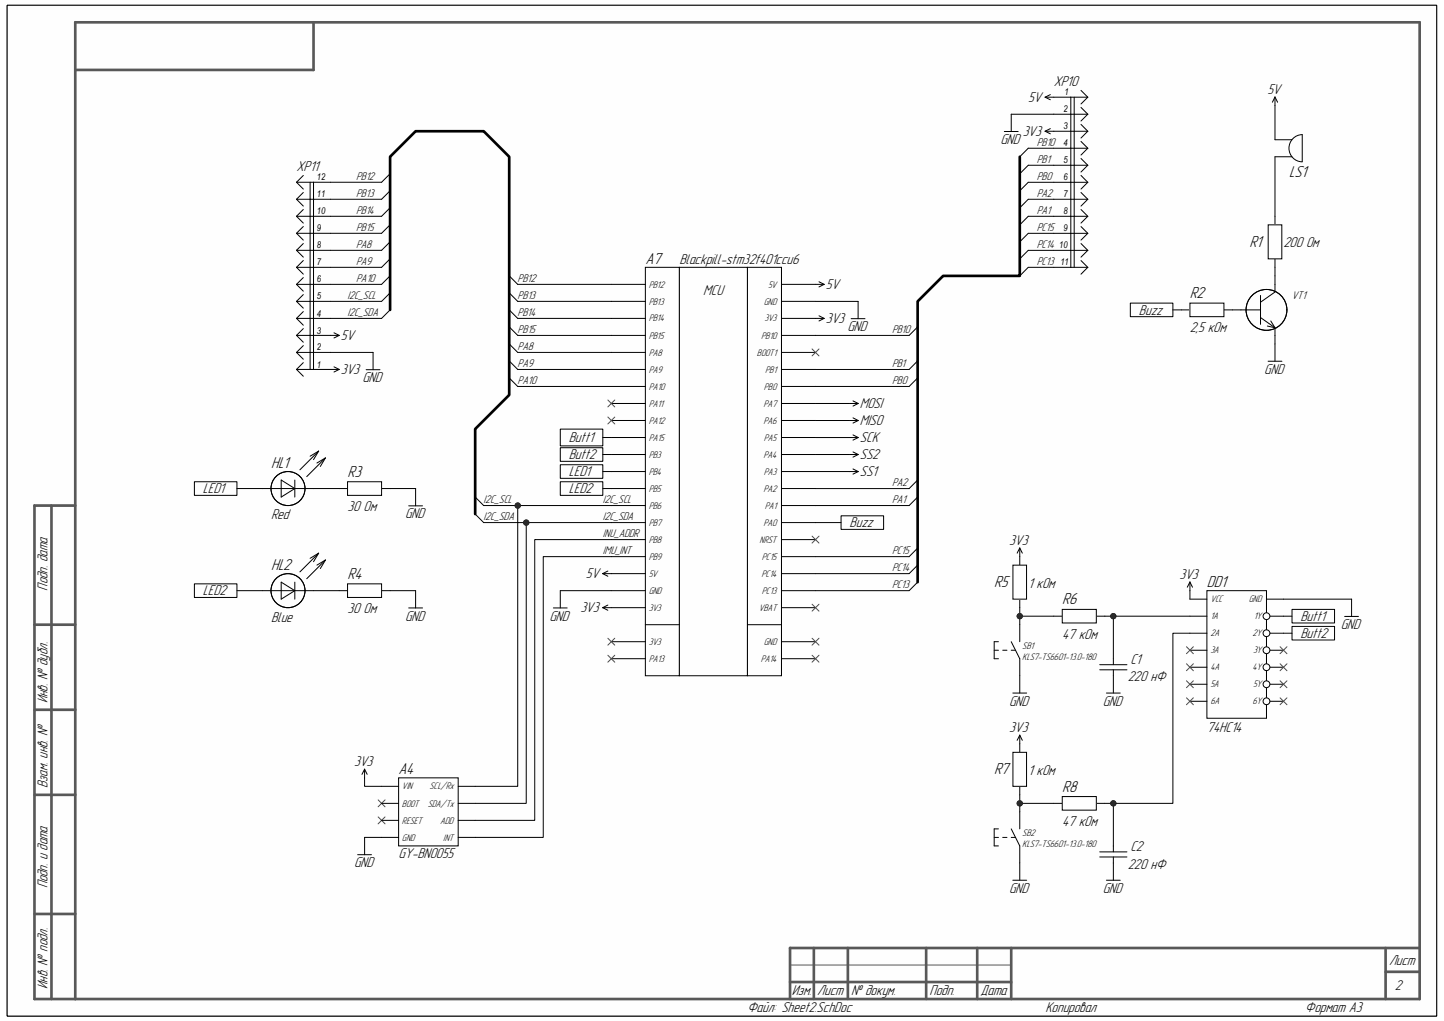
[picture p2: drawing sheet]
<svg xmlns="http://www.w3.org/2000/svg" width="297mm" height="210mm" viewBox="0 0 297 210" stroke-linecap="round" stroke-linejoin="round" font-family="sans-serif">
<path d="M1.5 1.1h294v207.9h-294z" fill-rule="evenodd" fill="#fefefe"/>
<path d="M1.5 1.1h294v207.9h-294z" fill="none" stroke="#000" stroke-width=".21"/>
<path d="M1.5 1.1h294v207.9h-294z" fill-rule="evenodd" fill="#fefefe"/>
<path d="M1.5 1.1h294v207.9h-294z" fill="none" stroke="#000" stroke-width=".21"/>
<g fill="none" stroke="#585858" stroke-width=".55">
<path d="M64.5 4.6v9.8h-49M10.6 104v101.5M15.5 104h-8.4v101.5h284.9v-200.9h-276.5v200.9M7.1 128.5h8.4M7.1 146h8.4M7.1 163.5h8.4M7.1 188h8.4M167.4 195v10.5M174.4 195v10.5M190.5 195v10.5M201 195v10.5M208 195v10.5"/>
<path d="M285 195v10.5M285 199.9h7M292 195h-129.5v10.5M162.5 202h45.5"/>
</g>
<path d="M162.5 198.5h45.5" fill="none" stroke="#585858" stroke-width=".21"/>
<path d="M132.7 55h7v84h-7z" fill-rule="evenodd" fill="#fefefe"/>
<path d="M132.7 55h7v84h-7z" fill="none" stroke="#000" stroke-width=".21"/>
<path d="M139.7 55h14v84h-14z" fill-rule="evenodd" fill="#fefefe"/>
<path d="M139.7 55h14v84h-14z" fill="none" stroke="#000" stroke-width=".21"/>
<path d="M153.7 55h7v84h-7z" fill-rule="evenodd" fill="#fefefe"/>
<g fill="none" stroke="#000" stroke-width=".21">
<path d="M125.7 58.5h7M153.7 55h7v84h-7zM160.7 58.5h7M262.2 56.7v3.2M125.7 62h7M125.7 65.5h7M125.7 69h7M125.7 72.5h7M125.7 76h7M125.7 79.5h7M160.7 62h7M160.7 65.5h7"/>
<path d="M160.7 69h7M160.7 72.5h7M160.7 76h7M160.7 79.5h7M175.1 65.6h2.8M176.5 62v3.6M243 63.7h1.8M251.7 63.7h7.6M259.3 65.3l2.9 2.1M259.3 60.8v5.9M260.7 67.1l1.5 .3M261.4 66l.8 1.4"/>
<path d="M262.2 67.6v3.1M262.2 60.1l-2.9 2.1M125.7 83h7M125.7 86.5h7M125.7 90h7M125.7 93.5h7M125.7 97h7M160.7 83h7M160.7 86.5h7M160.7 90h7M160.7 93.5h7M160.7 97h7"/>
<path d="M124 118h8.7M124 118l1 .5M125 117.5l-1 .5M125.7 100.5h7M125.7 104h7M125.7 107.5h7M125.7 111h7M125.7 114.5h7M160.7 100.5h7M160.7 104h7M160.7 107.5h7M160.7 111h7"/>
<path d="M160.7 114.5h7M160.7 118h7M113.8 125.1h2.9M115.2 121.5v3.6M125.7 121.5h7M125.7 125h7M125.7 132h7M125.7 135.5h7M132.7 128.5h7M153.7 128.5h7M160.7 121.5h7M160.7 125h7"/>
<path d="M160.7 132h7M160.7 135.5h7"/>
<circle cx="260.5" cy="63.7" r="4.2"/>
</g>
<path d="M244.8 62.3h6.9v2.8h-6.9z" fill-rule="evenodd" fill="#fefefe"/>
<path d="M262.2 44.5v1.7M262.2 53.2v1.8M244.8 62.3h6.9v2.8h-6.9z" fill="none" stroke="#000" stroke-width=".21"/>
<path d="M260.8 46.2h2.9v7h-2.9z" fill-rule="evenodd" fill="#fefefe"/>
<path d="M262.2 20l-.5 1M262.2 20l.6 1M262.2 20v1.7M262.2 28.7h3.5M262.2 32.2h3.5M267.8 33.3a2.8 2.8 0 0 1-2.7-2.8 2.8 2.8 0 0 1 2.7-2.8l.1 5.6M260.8 46.2h2.9v7h-2.9zM260.8 74.3h2.9M262.2 70.7v3.6" fill="none" stroke="#000" stroke-width=".21"/>
<path d="M232.5 62.3h8.7v2.8h-8.7z" fill-rule="evenodd" fill="#fefefe"/>
<path d="M232.5 62.3h8.7v2.8h-8.7z" fill="none" stroke="#000" stroke-width=".21"/>
<path d="M248.2 121.5h12.3v26.2h-12.3z" fill-rule="evenodd" fill="#fefefe"/>
<g fill="none" stroke="#000" stroke-width=".21">
<path d="M244.8 123.2h3.4M244.8 126.7h3.4M244.8 130.2h3.4M244.8 133.8h3.4M244.8 137.2h3.4M248.2 121.5h12.3v26.2h-12.3zM260.5 123.2h3.5M260.5 126.7h3.5M260.5 130.2h3.5M260.5 133.8h3.5M260.5 137.2h3.5M244.8 140.7h3.4"/>
<path d="M244.8 144.3h3.4M260.5 140.7h3.5M260.5 144.3h3.5"/>
</g>
<circle cx="260.5" cy="126.7" r=".7" fill="#fefefe"/>
<circle cx="260.5" cy="126.7" r=".7" fill="none" stroke="#000" stroke-width=".21"/>
<circle cx="260.5" cy="130.3" r=".7" fill="#fefefe"/>
<circle cx="260.5" cy="130.3" r=".7" fill="none" stroke="#000" stroke-width=".21"/>
<circle cx="260.5" cy="133.8" r=".7" fill="#fefefe"/>
<circle cx="260.5" cy="133.8" r=".7" fill="none" stroke="#000" stroke-width=".21"/>
<circle cx="260.5" cy="137.2" r=".7" fill="#fefefe"/>
<circle cx="260.5" cy="137.2" r=".7" fill="none" stroke="#000" stroke-width=".21"/>
<circle cx="260.5" cy="140.7" r=".7" fill="#fefefe"/>
<circle cx="260.5" cy="140.7" r=".7" fill="none" stroke="#000" stroke-width=".21"/>
<circle cx="260.5" cy="144.3" r=".7" fill="#fefefe"/>
<g fill="none" stroke="#000" stroke-width=".21">
<path d="M209.8 112.7l-.6 1.1M209.8 112.7l.5 1.1M209.8 112.7v3.5M244.8 119.7l-.6 1.1M244.8 119.7l.5 1.1M244.8 119.7v1.8M124 125l1 .5M124 125h1.7M125 124.5l-1 .5M209.8 123.2v1.8M276.6 126.8h2.8M278 123.2v3.6"/>
<circle cx="260.5" cy="144.3" r=".7"/>
</g>
<path d="M208.3 116.2h2.8v7h-2.8z" fill-rule="evenodd" fill="#fefefe"/>
<path d="M208.3 116.2h2.8v7h-2.8zM209.8 139v3.6M216.7 126.7h1.8M225.5 126.7h1.7M208.3 142.6h2.9" fill="none" stroke="#000" stroke-width=".21"/>
<path d="M218.5 125.3h7v2.8h-7z" fill-rule="evenodd" fill="#fefefe"/>
<path d="M204.5 133.8h.9M205.4 132h-.9v3.5h.9M206.2 133.8h.9M208 132l1.8 3.5v3.5M208 133.8h.9M209.8 128.5v3.5M218.5 125.3h7v2.8h-7zM226.2 137.8h5.6M226.2 136.7h5.6M229 135.5v1.2M229 137.8v4.8M227.6 142.6h2.8" fill="none" stroke="#000" stroke-width=".21"/>
<path d="M265.7 125.3h8.8v2.8h-8.8z" fill-rule="evenodd" fill="#fefefe"/>
<path d="M265.7 125.3h8.8v2.8h-8.8zM209.8 151.2l-.6 1.1M209.8 151.2l.5 1.1M209.8 151.2v3.5M209.8 161.7v1.8" fill="none" stroke="#000" stroke-width=".21"/>
<path d="M208.3 154.7h2.8v7h-2.8z" fill-rule="evenodd" fill="#fefefe"/>
<path d="M208.3 154.7h2.8v7h-2.8zM209.8 177.5v3.6M216.7 165.2h1.8M225.5 165.2h1.7M208.3 181.1h2.9" fill="none" stroke="#000" stroke-width=".21"/>
<path d="M218.5 163.9h7v2.7h-7z" fill-rule="evenodd" fill="#fefefe"/>
<path d="M204.5 172.3h.9M205.4 170.5h-.9v3.5h.9M206.2 172.3h.9M208 170.5l1.8 3.5v3.5M208 172.3h.9M209.8 167v3.5M218.5 163.9h7v2.7h-7zM226.2 176.3h5.6M226.2 175.2h5.6M229 174v1.2M229 176.3v4.8M227.6 181.1h2.8" fill="none" stroke="#000" stroke-width=".21"/>
<path d="M265.7 128.9h8.8v2.7h-8.8z" fill-rule="evenodd" fill="#fefefe"/>
<g fill="none" stroke="#000" stroke-width=".21">
<path d="M174.7 97h1.8M174.7 93.5h1.8M174.7 90h1.8M174.7 86.5h1.8M174.7 83h1.8M175.5 96.5l1 .5M175.5 93l1 .5M175.5 89.5l1 .5M175.5 86l1 .5M175.5 82.5l1 .5M176.5 97l-1 .5M176.5 93.5l-1 .5"/>
<path d="M176.5 90l-1 .5M176.5 86.5l-1 .5M176.5 83l-1 .5M265.7 128.9h8.8v2.7h-8.8z"/>
</g>
<path d="M115.2 95.6h8.8v2.8h-8.8z" fill-rule="evenodd" fill="#fefefe"/>
<path d="M115.2 95.6h8.8v2.8h-8.8z" fill="none" stroke="#000" stroke-width=".21"/>
<path d="M115.2 99.1h8.8v2.8h-8.8z" fill-rule="evenodd" fill="#fefefe"/>
<path d="M115.2 99.1h8.8v2.8h-8.8z" fill="none" stroke="#000" stroke-width=".21"/>
<path d="M115.2 92.1h8.8v2.8h-8.8z" fill-rule="evenodd" fill="#fefefe"/>
<path d="M115.2 92.1h8.8v2.8h-8.8z" fill="none" stroke="#000" stroke-width=".21"/>
<path d="M115.2 88.3h8.8v3.4h-8.8z" fill-rule="evenodd" fill="#fefefe"/>
<path d="M115.2 88.3h8.8v3.4h-8.8z" fill="none" stroke="#000" stroke-width=".21"/>
<path d="M173 106.1h8.7v2.8h-8.7z" fill-rule="evenodd" fill="#fefefe"/>
<g fill="none" stroke="#000" stroke-width=".21">
<path d="M57.8 98.7l2.8 1.8-2.8 1.7zM60.6 98.7v3.5M65.5 92.8l-3.8 3.8M65.5 92.8l-1.7 1M65.5 92.8l-1 1.7M66.9 94.2l-3.8 3.8M66.9 94.2l-1.7 1M66.9 94.2l-1 1.7M54 100.5h10.5M57.8 119.7l2.8 1.8-2.8 1.7zM60.6 119.7v3.5M65.5 113.8l-3.8 3.8"/>
<path d="M65.5 113.8l-1.7 1M65.5 113.8l-1 1.7M66.9 115.2l-3.8 3.8M66.9 115.2l-1.7 1M66.9 115.2l-1 1.7M173 106.1h8.7v2.8h-8.7zM54 121.5h10.5M75 158.2l-.5 1.1M75 158.2l.5 1.1M75 158.2v1.8M73.6 175.8h2.8M75 172.3v3.5"/>
<circle cx="59.2" cy="100.5" r="3.5"/>
<circle cx="59.2" cy="121.5" r="3.5"/>
</g>
<path d="M40 99.1h8.7v2.8h-8.7z" fill-rule="evenodd" fill="#fefefe"/>
<path d="M40 99.1h8.7v2.8h-8.7z" fill="none" stroke="#000" stroke-width=".21"/>
<path d="M40 120.1h8.7v2.8h-8.7z" fill-rule="evenodd" fill="#fefefe"/>
<path d="M69.7 100.5h1.8M78.5 100.5h1.7M40 120.1h8.7v2.8h-8.7z" fill="none" stroke="#000" stroke-width=".21"/>
<path d="M71.5 99.1h7v2.8h-7z" fill-rule="evenodd" fill="#fefefe"/>
<path d="M71.5 99.1h7v2.8h-7zM69.7 121.5h1.8M78.5 121.5h1.7" fill="none" stroke="#000" stroke-width=".21"/>
<path d="M71.5 120.1h7v2.8h-7z" fill-rule="evenodd" fill="#fefefe"/>
<g fill="none" stroke="#000" stroke-width=".21">
<path d="M215 20h8.7M215 20l1 .5M216 19.5l-1 .5M220.2 20v35M220.9 20v35M222.3 18.6l1.4 1.4M223.7 20l-1.4 1.4M61 37.5h7M61 37.5l1.4 1.4M62.4 39.6l-1.4 1.4M62.4 36.1l-1.4 1.4M63.8 37.5v38.5"/>
<path d="M64.5 37.5v38.5M80.2 39.2l-1.7 1.8M80.2 35.7l-1.7 1.8M206.6 27.1h2.8M208 23.5v3.6M211.5 30.5l-1.7 1.7M211.5 34l-1.7 1.7M211.5 37.5l-1.7 1.7M215 27h8.7M215 27l1 .5M216 26.5l-1 .5M216.7 37.5h7"/>
<path d="M216.7 23.5h7M216.7 30.5h7M216.7 34h7M222.3 22.1l1.4 1.4M222.3 25.6l1.4 1.4M222.3 29.1l1.4 1.4M222.3 36.1l1.4 1.4M222.3 32.6l1.4 1.4M222.3 39.6l1.4 1.4M223.7 23.5l-1.4 1.4M223.7 27l-1.4 1.4M223.7 30.5l-1.4 1.4"/>
<path d="M223.7 34l-1.4 1.4M223.7 37.5l-1.4 1.4M61 58.5h7M61 58.5l1.4 1.4M61 55h7M61 55l1.4 1.4M61 51.5h7M61 51.5l1.4 1.4M61 48h7M61 44.5h7M61 44.5l1.4 1.4M61 48l1.4 1.4"/>
<path d="M61 41h7M61 41l1.4 1.4M62.4 57.1l-1.4 1.4M62.4 53.6l-1.4 1.4M62.4 50.1l-1.4 1.4M62.4 46.6l-1.4 1.4M62.4 43.1l-1.4 1.4M80.2 56.7l-1.7 1.8M80.2 49.7l-1.7 1.8M80.2 46.2l-1.7 1.8M80.2 42.7l-1.7 1.8M80.2 53.2l-1.7 1.8"/>
<path d="M104.7 56.7l1.8 1.8M211.5 41l-1.7 1.7M211.5 44.5l-1.7 1.7M211.5 48l-1.7 1.7M211.5 51.5l-1.7 1.7M211.5 55l-1.7 1.7M216.7 55h7M216.7 51.5h7M216.7 48h7M216.7 44.5h7M216.7 41h7M222.3 43.1l1.4 1.4"/>
<path d="M222.3 50.1l1.4 1.4M222.3 46.6l1.4 1.4M222.3 53.6l1.4 1.4M223.7 41l-1.4 1.4M223.7 44.5l-1.4 1.4M223.7 48l-1.4 1.4M223.7 51.5l-1.4 1.4M223.7 55l-1.4 1.4M61 76h8.8M61 72.5h7M61 72.5l1.4 1.4M61 76l1.4 1.4"/>
<path d="M61 69h8.8M61 69l1.4 1.4M61 65.5h7M61 65.5l1.4 1.4M61 62h7M61 62l1.4 1.4M62.4 74.6l-1.4 1.4M62.4 71.1l-1.4 1.4M62.4 67.6l-1.4 1.4M62.4 64.1l-1.4 1.4M62.4 60.6l-1.4 1.4M68.7 68.5l1.1 .5"/>
<path d="M68.7 75.5l1.1 .5M69.8 69l-1.1 .5M69.8 76l-1.1 .5M75.3 76h2.9M76.7 72.5v3.5M80.2 60.2l-1.7 1.8M80.2 63.7l-1.7 1.8M104.7 77.7l1.8 1.8M104.7 74.2l1.8 1.8M104.7 70.7l1.8 1.8M104.7 67.2l1.8 1.8M104.7 63.7l1.8 1.8"/>
<path d="M104.7 60.2l1.8 1.8M188.7 67.2l-1.7 1.8M188.7 74.2l-1.7 1.8M188.7 77.7l-1.7 1.8M188.7 98.7l-1.7 1.8M84.1 104.1h2.8M85.5 100.5v3.6M188.7 102.2l-1.7 1.8M188.7 112.7l-1.7 1.8M188.7 116.2l-1.7 1.8M188.7 119.8l-1.7 1.7M71.5 120.1h7v2.8h-7z"/>
<path d="M84.1 125.1h2.8M85.5 121.5v3.6"/>
</g>
<g fill="none" stroke="#4c4c4c" stroke-width=".21">
<path d="M167 71.8l1.5 1.4M168.5 71.8l-1.5 1.4M125 85.8l1.4 1.4M125 82.3l1.4 1.4M126.4 85.8l-1.4 1.4M126.4 82.3l-1.4 1.4M167 110.3l1.5 1.4M168.5 110.3l-1.5 1.4M125 131.3l1.4 1.4M125 134.8l1.4 1.4M126.4 131.3l-1.4 1.4M126.4 134.8l-1.4 1.4"/>
<path d="M167 124.3l1.5 1.4M167 131.3l1.5 1.4M167 134.8l1.5 1.4M168.5 124.3l-1.5 1.4M168.5 131.3l-1.5 1.4M168.5 134.8l-1.5 1.4M244 133l1.5 1.5M244 136.5l1.5 1.5M245.5 133l-1.5 1.5M245.5 136.5l-1.5 1.5M263.3 136.5l1.4 1.5M263.3 133l1.4 1.5"/>
<path d="M264.7 136.5l-1.4 1.5M264.7 133l-1.4 1.5M244 140l1.5 1.5M244 143.5l1.5 1.5M245.5 140l-1.5 1.5M245.5 143.5l-1.5 1.5M263.3 143.5l1.4 1.5M263.3 140l1.4 1.5M264.7 143.5l-1.4 1.5M264.7 140l-1.4 1.5M77.8 164.5l1.4 1.5M77.8 168l1.4 1.5"/>
<path d="M79.2 164.5l-1.4 1.5M79.2 168l-1.4 1.5"/>
</g>
<path d="M82 160h12.2v14h-12.2z" fill-rule="evenodd" fill="#fefefe"/>
<g fill="none" stroke="#000" stroke-width=".21">
<path d="M262.2 21.7v7M262.2 32.2v12.3M262.2 55v1.7M167.7 62h8.8M241.2 63.7h1.8M167.7 107.5h5.3M115.2 121.5h10.5M209.8 125v1.7h6.9M244.8 121.5v1.7M264 123.2h14M82 160h12.2v14h-12.2zM78.5 161.7h3.5"/>
<path d="M78.5 165.2h3.5M78.5 168.7h3.5M78.5 172.2h3.5M94.2 161.7h3.5M94.2 165.2h3.5M94.2 168.7h3.5M94.2 172.2h3.5"/>
</g>
<circle cx="209.7" cy="126.7" r=".53" fill="#262626"/>
<circle cx="209.7" cy="126.7" r=".53" fill="none" stroke="#262626" stroke-width=".21"/>
<path d="M229 126.7v8.8" fill="none" stroke="#000" stroke-width=".21"/>
<circle cx="229" cy="126.7" r=".53" fill="#262626"/>
<circle cx="229" cy="126.7" r=".53" fill="none" stroke="#262626" stroke-width=".21"/>
<path d="M209.8 126.7v1.8" fill="none" stroke="#000" stroke-width=".21"/>
<circle cx="209.7" cy="126.7" r=".53" fill="#262626"/>
<circle cx="209.7" cy="126.7" r=".53" fill="none" stroke="#262626" stroke-width=".21"/>
<path d="M264 126.7h1.7M209.8 163.5v1.7h6.9" fill="none" stroke="#000" stroke-width=".21"/>
<circle cx="209.7" cy="165.2" r=".53" fill="#262626"/>
<circle cx="209.7" cy="165.2" r=".53" fill="none" stroke="#262626" stroke-width=".21"/>
<path d="M229 165.2v8.8" fill="none" stroke="#000" stroke-width=".21"/>
<circle cx="229" cy="165.2" r=".53" fill="#262626"/>
<circle cx="229" cy="165.2" r=".53" fill="none" stroke="#262626" stroke-width=".21"/>
<path d="M209.8 165.2v1.8" fill="none" stroke="#000" stroke-width=".21"/>
<circle cx="209.7" cy="165.2" r=".53" fill="#262626"/>
<circle cx="209.7" cy="165.2" r=".53" fill="none" stroke="#262626" stroke-width=".21"/>
<path d="M227.2 126.7h17.6M264 130.2h1.7" fill="none" stroke="#000" stroke-width=".21"/>
<circle cx="229" cy="126.7" r=".53" fill="#262626"/>
<circle cx="229" cy="126.7" r=".53" fill="none" stroke="#262626" stroke-width=".21"/>
<path d="M244.8 130.2h-3.6v35h-14" fill="none" stroke="#000" stroke-width=".21"/>
<circle cx="229" cy="165.2" r=".53" fill="#262626"/>
<circle cx="229" cy="165.2" r=".53" fill="none" stroke="#262626" stroke-width=".21"/>
<g fill="none" stroke="#000" stroke-width=".21">
<path d="M68 37.5h10.5M208 23.5h8.7M211.5 30.5h5.2M211.5 34h5.2M211.5 37.5h5.2M68 58.5h10.5M68 55h10.5M68 51.5h10.5M68 48h10.5M68 44.5h10.5M68 41h10.5M106.5 58.5h19.2"/>
<path d="M211.5 41h5.2M211.5 44.5h5.2M211.5 48h5.2M211.5 51.5h5.2M211.5 55h5.2M68 62h10.5M68 72.5h8.7M68 65.5h10.5M106.5 79.5h19.2M106.5 76h19.2M106.5 72.5h19.2M106.5 69h19.2"/>
<path d="M106.5 65.5h19.2M106.5 62h19.2M167.7 79.5h19.3M167.7 76h19.3M167.7 69h19.3M124 97h1.7M124 93.5h1.7M124 90h1.7M167.7 97h7M167.7 93.5h7M167.7 90h7M167.7 86.5h7"/>
<path d="M167.7 83h7M48.7 100.5h5.3M64.5 100.5h5.2M80.2 100.5h5.3M124 100.5h1.7M125.7 114.5h-14v57.7h-14M125.7 111h-15.7v57.7h-12.3M125.7 107.5h-17.5v57.7h-10.5M167.7 100.5h19.3M167.7 104h19.3M167.7 114.5h19.3M167.7 118h19.3"/>
<path d="M48.7 121.5h5.3M64.5 121.5h5.2M80.2 121.5h5.3M167.7 121.5h19.3M75 160v1.7h3.5M75 172.2h3.5"/>
</g>
<path d="M209.8 32.2v24.5h-15.8l-5.3 5.3v57.8M80.2 63.7v-31.5l5.3-5.2h14l5.2 5.2v49l-7 7v17.5" fill="none" stroke="#000" stroke-width=".55"/>
<circle cx="108.2" cy="107.5" r=".53" fill="#262626"/>
<circle cx="108.2" cy="107.5" r=".53" fill="none" stroke="#262626" stroke-width=".21"/>
<path d="M125.7 104h-19.2v57.7h-8.8" fill="none" stroke="#000" stroke-width=".21"/>
<circle cx="106.5" cy="104" r=".53" fill="#262626"/>
<circle cx="106.5" cy="104" r=".53" fill="none" stroke="#262626" stroke-width=".21"/>
<path d="M99.5 107.5h8.7" fill="none" stroke="#000" stroke-width=".21"/>
<circle cx="108.2" cy="107.5" r=".53" fill="#262626"/>
<circle cx="108.2" cy="107.5" r=".53" fill="none" stroke="#262626" stroke-width=".21"/>
<path d="M99.5 104h7" fill="none" stroke="#000" stroke-width=".21"/>
<circle cx="106.5" cy="104" r=".53" fill="#262626"/>
<circle cx="106.5" cy="104" r=".53" fill="none" stroke="#262626" stroke-width=".21"/>
<path d="M167.7 58.5h1.8M168.5 58l1 .5M169.5 58.5l-1 .5M167.7 65.5h1.8M168.5 65l1 .5M169.5 65.5l-1 .5M97.7 105.7l1.8 1.8M97.7 102.2l1.8 1.8" fill="none" stroke="#000" stroke-width=".21"/>
<g font-size="3.4">
<text x="265.1" y="36.3">LS1</text>
<text x="257" y="50.8">R1</text>
<text x="132.8" y="54.3">A7</text>
<text x="244.7" y="61.3">R2</text>
<text x="55.8" y="96.3">HL1</text>
<text x="71.5" y="98">R3</text>
<text x="55.8" y="117.3">HL2</text>
<text x="71.5" y="119">R4</text>
<text x="204.5" y="120.8">R5</text>
<text x="218.5" y="124.3">R6</text>
<text x="248.2" y="120.8">DD1</text>
<text x="82" y="159.3">A4</text>
<text x="204.5" y="159.3">R7</text>
<text x="218.5" y="162.8">R8</text>
</g>
<g font-size="3.1">
<text x="216.7" y="17.6">XP10</text>
<text x="211.5" y="21">5V</text>
<text x="260.7" y="19.3">5V</text>
<text x="205.8" y="29.6">GND</text>
<text x="210.4" y="28">3V3</text>
<text x="61" y="35.1">XP11</text>
<text x="264" y="50.8">200 Ом</text>
<text x="139.7" y="54.4">Blackpill-stm32f401ccu6</text>
<text x="169.9" y="59.5">5V</text>
<text x="144.7" y="60.7">MCU</text>
<text x="234.3" y="64.7">Buzz</text>
<text x="70.1" y="70">5V</text>
<text x="169.9" y="66.5">3V3</text>
<text x="174.3" y="68.1">GND</text>
<text x="244.7" y="68.4">2,5 кОм</text>
<text x="70.1" y="77">3V3</text>
<text x="260.1" y="76.9">GND</text>
<text x="74.5" y="78.6">GND</text>
<text x="176.9" y="83.9">MOSI</text>
<text x="176.9" y="87.5">MISO</text>
<text x="117" y="94.4">Butt2</text>
<text x="117" y="91">Butt1</text>
<text x="176.9" y="94.4">SS2</text>
<text x="176.9" y="91">SCK</text>
<text x="41.7" y="101.5">LED1</text>
<text x="117" y="98">LED1</text>
<text x="117" y="101.5">LED2</text>
<text x="176.9" y="98">SS1</text>
<text x="55.8" y="106.8">Red</text>
<text x="71.5" y="105.1">30 Ом</text>
<text x="83.3" y="106.6">GND</text>
<text x="174.8" y="108.5">Buzz</text>
<text x="207.6" y="112.1">3V3</text>
<text x="120.5" y="119">5V</text>
<text x="242.6" y="119.1">3V3</text>
<text x="9.8" y="121.5" transform="rotate(-90 9.8 121.5)">Подп. дата</text>
<text x="41.7" y="122.5">LED2</text>
<text x="119.4" y="126">3V3</text>
<text x="211.5" y="120.9">1 кОм</text>
<text x="55.8" y="127.8">Blue</text>
<text x="71.5" y="126.1">30 Ом</text>
<text x="83.3" y="127.6">GND</text>
<text x="113" y="127.6">GND</text>
<text x="218.5" y="131.4">47 кОм</text>
<text x="267.5" y="127.7">Butt1</text>
<text x="267.5" y="131.2">Butt2</text>
<text x="275.8" y="129.4">GND</text>
<text x="232.5" y="136.6">C1</text>
<text x="232" y="140.2">220 нФ</text>
<text x="9.8" y="144.6" transform="rotate(-90 9.8 144.6)">Инв. № дубл.</text>
<text x="207.6" y="145.1">GND</text>
<text x="226.8" y="145.1">GND</text>
<text x="207.6" y="150.6">3V3</text>
<text x="248.2" y="150.6">74HC14</text>
<text x="72.9" y="157.6">3V3</text>
<text x="211.5" y="159.4">1 кОм</text>
<text x="9.8" y="162.1" transform="rotate(-90 9.8 162.1)">Взам. инв. №</text>
<text x="218.5" y="169.9">47 кОм</text>
<text x="72.8" y="178.4">GND</text>
<text x="82" y="176.6">GY-BNO055</text>
<text x="232" y="178.7">220 нФ</text>
<text x="232.5" y="175.1">C2</text>
<text x="9.8" y="182.8" transform="rotate(-90 9.8 182.8)">Подп. и дата</text>
<text x="207.6" y="183.6">GND</text>
<text x="226.8" y="183.6">GND</text>
<text x="9.8" y="203.4" transform="rotate(-90 9.8 203.4)">Инв. № подл.</text>
<text x="285.7" y="198.4">Лист</text>
<text x="286.9" y="203.7">2</text>
<text x="153.8" y="208.2">Файл: Sheet2.SchDoc</text>
<text x="162.9" y="204.7">Изм.</text>
<text x="168.1" y="204.7">Лист № докум.</text>
<text x="191.2" y="204.7">Подп.</text>
<text x="201.7" y="204.7">Дата</text>
<text x="215" y="208.2">Копировал</text>
<text x="268.5" y="208.2">Формат А3</text>
</g>
<g font-size="2.4">
<text x="213.2" y="30">PB10</text>
<text x="213.2" y="33.5">PB1</text>
<text x="73.2" y="37">PB12</text>
<text x="73.2" y="40.5">PB13</text>
<text x="213.2" y="37">PB0</text>
<text x="213.2" y="40.5">PA2</text>
<text x="73.2" y="44">PB14</text>
<text x="73.2" y="47.5">PB15</text>
<text x="213.2" y="44">PA1</text>
<text x="213.2" y="47.5">PC15</text>
<text x="73.2" y="51">PA8</text>
<text x="213.2" y="51">PC14</text>
<text x="73.2" y="54.5">PA9</text>
<text x="73.2" y="58">PA10</text>
<text x="106.5" y="58">PB12</text>
<text x="213.2" y="54.5">PC13</text>
<text x="71.5" y="61.5">I2C_SCL</text>
<text x="71.5" y="65">I2C_SDA</text>
<text x="106.5" y="61.5">PB13</text>
<text x="106.5" y="65">PB14</text>
<text x="265.7" y="61.5">VT1</text>
<text x="106.5" y="68.5">PB15</text>
<text x="183.5" y="68.5">PB10</text>
<text x="106.5" y="72">PA8</text>
<text x="106.5" y="75.5">PA9</text>
<text x="183.5" y="75.5">PB1</text>
<text x="106.5" y="79">PA10</text>
<text x="183.5" y="79">PB0</text>
<text x="183.5" y="100">PA2</text>
<text x="99.5" y="107">I2C_SDA</text>
<text x="99.5" y="103.5">I2C_SCL</text>
<text x="124" y="103.5">I2C_SCL</text>
<text x="124" y="107">I2C_SDA</text>
<text x="183.5" y="103.5">PA1</text>
<text x="124" y="110.5">INU_ADDR</text>
<text x="124" y="114">IMU_INT</text>
<text x="183.5" y="117.5">PC14</text>
<text x="183.5" y="114">PC15</text>
<text x="183.5" y="121">PC13</text>
</g>
<g font-size="2.1">
<text x="133.4" y="59.1">PB12</text>
<text x="158" y="59.1">5V</text>
<text x="133.4" y="62.7">PB13</text>
<text x="157.1" y="62.7">GND</text>
<text x="133.4" y="66.1">PB14</text>
<text x="133.4" y="69.6">PB15</text>
<text x="156.5" y="69.6">PB10</text>
<text x="157.2" y="66.1">3V3</text>
<text x="133.4" y="73.2">PA8</text>
<text x="133.4" y="76.6">PA9</text>
<text x="155.7" y="73.2">BOOT1</text>
<text x="157.4" y="76.6">PB1</text>
<text x="133.4" y="80.1">PA10</text>
<text x="133.4" y="83.7">PA11</text>
<text x="157" y="83.7">PA7</text>
<text x="157.1" y="80.1">PB0</text>
<text x="133.4" y="87.2">PA12</text>
<text x="157" y="87.2">PA6</text>
<text x="133.4" y="90.6">PA15</text>
<text x="133.4" y="94.1">PB3</text>
<text x="157" y="94.1">PA4</text>
<text x="157.1" y="90.6">PA5</text>
<text x="133.4" y="97.7">PB4</text>
<text x="133.4" y="101.1">PB5</text>
<text x="157" y="101.1">PA2</text>
<text x="157.1" y="97.7">PA3</text>
<text x="133.4" y="104.6">PB6</text>
<text x="157.3" y="104.6">PA1</text>
<text x="133.4" y="108.2">PB7</text>
<text x="133.4" y="111.6">PB8</text>
<text x="156.3" y="111.6">NRST</text>
<text x="157" y="108.2">PA0</text>
<text x="133.4" y="115.1">PB9</text>
<text x="133.4" y="118.7">5V</text>
<text x="156.6" y="118.7">PC14</text>
<text x="156.7" y="115.1">PC15</text>
<text x="133.4" y="122.1">GND</text>
<text x="133.4" y="125.6">3V3</text>
<text x="156.1" y="125.6">VBAT</text>
<text x="156.7" y="122.1">PC13</text>
<text x="249" y="123.9">VCC</text>
<text x="256.9" y="123.9">GND</text>
<text x="249" y="127.4">1A</text>
<text x="249" y="130.9">2A</text>
<text x="257.6" y="130.9">2Y</text>
<text x="257.9" y="127.4">1Y</text>
<text x="133.4" y="132.6">3V3</text>
<text x="133.4" y="136.1">PA13</text>
<text x="156.5" y="136.1">PA14</text>
<text x="157.1" y="132.6">GND</text>
<text x="210.3" y="133.5">SB1</text>
<text x="210.3" y="135.7">KLS7-TS6601-13.0-180</text>
<text x="249" y="134.4">3A</text>
<text x="249" y="137.9">4A</text>
<text x="257.6" y="137.9">4Y</text>
<text x="257.7" y="134.4">3Y</text>
<text x="249" y="141.4">5A</text>
<text x="257.7" y="141.4">5Y</text>
<text x="249" y="144.9">6A</text>
<text x="257.6" y="144.9">6Y</text>
<text x="82.7" y="162.4">VIN</text>
<text x="82.7" y="165.9">BOOT</text>
<text x="88" y="165.9">SDA/Tx</text>
<text x="88.3" y="162.4">SCL/Rx</text>
<text x="82.7" y="169.4">RESET</text>
<text x="82.7" y="172.9">GND</text>
<text x="90.5" y="169.4">ADD</text>
<text x="91.2" y="172.9">INT</text>
<text x="210.3" y="172">SB2</text>
<text x="210.3" y="174.2">KLS7-TS6601-13.0-180</text>
</g>
<g font-size="1.9">
<text x="218.8" y="23.1">2</text>
<text x="218.9" y="19.6">1</text>
<text x="218.7" y="26.6">3</text>
<text x="218.7" y="30.1">4</text>
<text x="218.7" y="33.6">5</text>
<text x="65.2" y="40.6">11</text>
<text x="65.2" y="37.1">12</text>
<text x="218.7" y="37.1">6</text>
<text x="218.7" y="40.6">7</text>
<text x="65.2" y="47.6">9</text>
<text x="65.2" y="44.1">10</text>
<text x="218.7" y="44.1">8</text>
<text x="218.7" y="47.6">9</text>
<text x="65.2" y="51.1">8</text>
<text x="217.9" y="51.1">10</text>
<text x="65.2" y="58.1">6</text>
<text x="65.2" y="54.6">7</text>
<text x="218.1" y="54.6">11</text>
<text x="65.2" y="65.1">4</text>
<text x="65.2" y="61.6">5</text>
<text x="65.2" y="68.6">3</text>
<text x="65.2" y="75.6">1</text>
<text x="65.2" y="72.1">2</text>
</g>
<text font-size=".3" fill="#585858" x="10.2" y="205.6">ALTIUM GOSTBOM2.0 KEV</text>
</svg>
